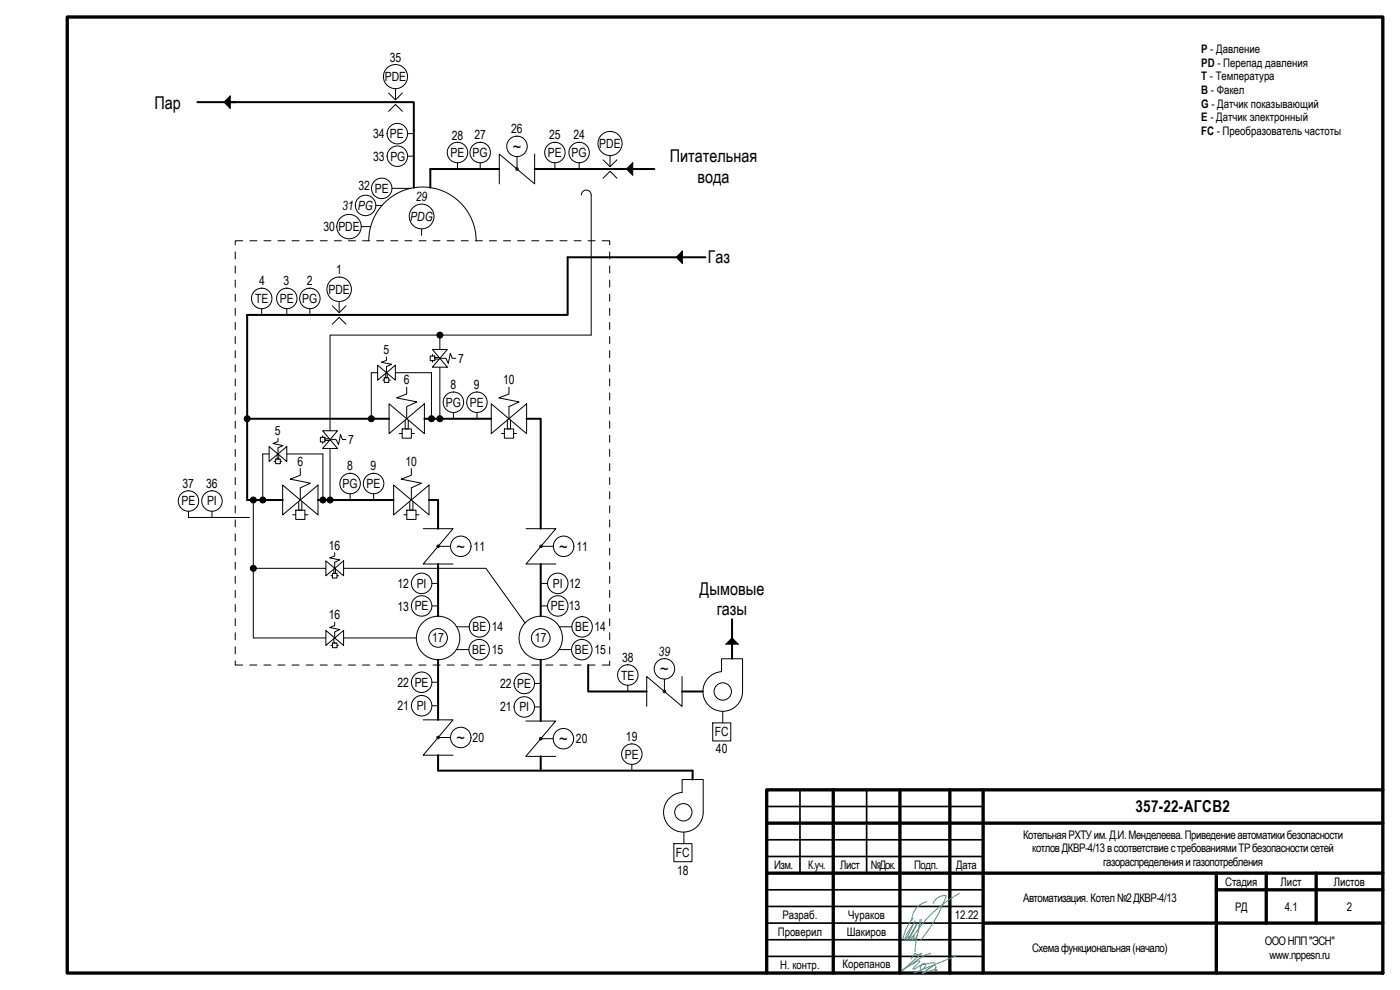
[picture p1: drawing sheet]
<svg xmlns="http://www.w3.org/2000/svg" width="420mm" height="297mm" viewBox="0 0 420 297" stroke-linecap="round" stroke-linejoin="round" font-family="sans-serif">
<g fill="none" stroke="#000" stroke-width="1">
<path d="M20.2 5.1h394.8v286.9h-394.8zM250.1 237v55M270.1 237v55M285.1 237v55M295.1 237v55M415 237h-184.9v55M230.1 247h184.9M230.1 262h184.9M295.1 277h119.9M365 262v30M365 267h50M380 262v15"/>
<path d="M395 262v15"/>
</g>
<path d="M240.1 237v25M260.1 237v25M230.1 242h65M230.1 252h65M230.1 257h65M230.1 267h65M230.1 277h65M230.1 272h65M230.1 287h65M230.1 282h65" fill="none" stroke="#000" stroke-width=".5"/>
<g fill="none" stroke="#3dad99" stroke-width=".3">
<path d="M274 275.5a13 13 0 0 0-3 6.4M274.2 277.2a15 15 0 0 0-2.7 4.8M274.6 276.3l-2.7 5.6M275.6 279.6l-.7 2.9-.3 3M276.1 275.9l-.5 3.7M276.5 275.8l-.9 3.8M278.2 270.6a5.6 5.6 0 0 0-4.5 5.5M280.1 271.1a3.5 3.5 0 0 1 3.9-2.3 42.7 42.7 0 0 1-7.7 13.2M288 268a38.6 38.6 0 0 0-13.8 12.8M271.9 290.3l4-2.1 .1 .4-2 2.2h.3l2.1-1.3-.2 1 .1 .3 .3 .1 .8-.5a.66 .66 0 0 0 .4-1 .66 .66 0 0 0-1.1 0l3.4-.5h.5v.3l-3.7 2.8M272.2 281l.5 .1 .2 .6M272.9 281.9l2.3-4.7-2.8 4.8"/>
<path d="M273.6 281.6l-.2 .4M274 280.8a.64 .64 0 0 1 .2 .7 .64 .64 0 0 1-.6 .4zM274.1 281.6l-.7 .4M274.3 281l-.1 1.1M275.3 280.4l-.7 1.7M277 292l3.2-2.3a.46 .46 0 0 1 .5 0 .46 .46 0 0 1 .2 .6l-.3 .6 .3 .4a.26 .26 0 0 0 .3-.3 .26 .26 0 0 0-.4-.2l-4 1.2M279.3 286.2l-1.9 .5-6.5 4.4 5.7-5.1a1.59 1.59 0 0 1-2 .1l-1.2 1.6M287 286.8l-12.8 5.2"/>
</g>
<g fill="none" stroke="#000" stroke-width=".6">
<path d="M59.2 30.6h11.6M69.1 30.6h55.1v25.7M149.8 50.7h-20.7v5.6M160.5 50.7h35.9M202.9 77.2h-32.5v17.3h-96.2v55.5h10.6M204.8 77.2h6.9M75.1 125.6h41.7M127.4 125.6h20M158 125.6h4.3v33M95.4 150h22.7M128.7 150h2.8v8.6M131.5 169.2v15.7"/>
<path d="M162.3 169.2v15.7M131.5 197.9v18.1M162.3 197.9v18.4M176.5 199.5v8h17.6M219.7 185.8v11.9M204.7 207.5h6.3M131.5 226.6v4.6h76.4v2.7M162.3 226.9v4.3"/>
</g>
<g fill="#000">
<path d="M67.2 30.6l1.9-1.8v3.7zM188 50.7l1.9-1.9v3.8zM204.8 75.3v3.8l-1.9-1.9zM219.7 191.4l1.9 1.9h-3.8z"/>
<circle cx="132" cy="100.5" r=".89"/>
<circle cx="74.2" cy="125.6" r=".9"/>
<circle cx="111.4" cy="125.6" r=".9"/>
<circle cx="129.5" cy="125.6" r=".9"/>
<circle cx="132" cy="125.6" r=".9"/>
<circle cx="76" cy="150" r=".89"/>
<circle cx="78.9" cy="150" r=".9"/>
<circle cx="96.9" cy="150" r=".9"/>
<circle cx="99.1" cy="150" r=".9"/>
<circle cx="76" cy="170.5" r=".89"/>
</g>
<g fill="none" stroke="#000" stroke-width=".3">
<path d="M69.1 28.8v3.7l-1.9-1.9zM116.6 27.9l2.1 2.1 2.1-2.1M116.6 33.4l2.1-2.1 2.1 2.1M118.7 26.6v3.1M117.6 56.5h5.7M122.3 46.9h1.9M122.3 40.1h1.9M137.3 48.8v1.9M144.1 48.8v1.9M155.2 47v3.7M160.5 46.2v9l-10.7-9v9M166.5 48.8v1.9"/>
<path d="M173.8 48.8v1.9M174.5 58.5a1.47 1.47 0 0 1 1.5-1.5 1.47 1.47 0 0 1 1.4 1.5v42h-78.4v28.7M181 48l2.1 2 2.1-2M181 53.5l2.1-2.1 2.1 2.1M183.1 46.7v3M188 50.7l1.9-1.9v3.8zM70.6 75.6v2.1M70.6 79.8v2.1M72.8 72.2h-2.2v1.3M75 72.2h2.1M79.2 72.2h2.1M83.4 72.2h2.1"/>
<path d="M87.6 72.2h2.2M91.9 72.2h2.1M96.1 72.2h2.1M100.3 72.2h2.2M104.6 72.2h2.1M106.6 61.6a3.1 3.1 0 0 1 4.5-2.7 3.1 3.1 0 0 1 .5 5.1 3.1 3.1 0 0 1-4.9-1.7l-.1-.7M108.4 68h2.8M108.8 72.2h2.1M110.7 72.2a16.1 16.1 0 0 1 16.1-16.1 16.1 16.1 0 0 1 16.1 16.1M112.8 61.6h1.8M113 72.2h2.2M117.3 72.2h2.1"/>
<path d="M121.5 72.2h2.1M125.7 72.2h2.2M126.5 68.7v1.9M130 72.2h2.1M134.2 72.2h2.1M138.4 72.2h2.1M142.7 72.2h2.1M146.9 72.2h2.1M151.1 72.2h2.1M155.4 72.2h2.1M159.6 72.2h2.1M163.8 72.2h2.1"/>
<path d="M168.1 72.2h2.1M172.3 72.2h2.1M176.5 72.2h2.1M180.7 72.2h2.3v1.3M183 75.6v2.1M183 79.8v2.1M204.8 75.3v3.8l-1.9-1.9zM70.6 84.1v2.1M70.6 88.3v2.1M70.6 92.5v2.1M70.6 96.8v2.1M78.5 92.6v1.9"/>
<path d="M86.1 92.6v1.9M93 92.6v1.9M99.7 91.8l2.1 2 2.1-2M99.7 97.3l2.1-2.1 2.1 2.1M101.8 90.5v3M183 84.1v2.1M183 88.3v2.1M183 92.5v2.1M183 96.8v2.1M70.6 101v2.1M70.6 105.2v2.1M70.6 109.5v2.1"/>
<path d="M70.6 113.7v2.1M70.6 117.9v2.1M113.3 109.6v4.5l5.3-4.5v4.5zM113.3 111.8h-1.9v12.9M114.9 114h.4M115.3 113.3h1.4v1.4h-1.4zM115.7 112v1.3h.5v-1.3M116 107.1v1l-1.5 .6 3 .6-1.5 .7v1.8M116.7 114h.4M118.6 111.8h10.9v12.9M122.1 116.2v2l-3.1 1.2 6.1 1.2-3 1.4v3.6M129.1 106.8h1.4v1.4h-1.4z"/>
<path d="M129.8 104.9l4.4 5.3h-4.4l4.4-5.3zM129.8 106.4v.4M129.8 108.2v.5M131.8 107.3h-1.3v.4h1.3M132 101.5v3.4M132 110.2v14.5M132 107.5h1.8l.7 1.5 .6-3 .6 1.5h1M152.7 116.2v2l-3 1.2 6.1 1.2-3.1 1.4v3.6M183 101v2.1M183 105.2v2.1M183 109.5v2.1M183 113.7v2.1"/>
<path d="M183 117.9v2.1M70.6 122.1v2.1M70.6 126.4v2.1M70.6 130.6v2.1M70.6 134.8v2.1M70.6 139.1v2.1M80.8 134v4.5l5.3-4.5v4.5zM80.8 136.2h-1.9v12.9M82.3 138.4h.4M82.7 137.7h1.4v1.4h-1.4zM83.2 136.4v1.3h.5v-1.3M83.4 131.5v1l-1.5 .6 3 .6-1.5 .7v1.8"/>
<path d="M84.1 138.4h.5M86.1 136.2h10.8v12.9M96.1 131.2h1.4v1.4h-1.4zM96.8 129.2l4.5 5.4h-4.5l4.5-5.4zM96.8 130.8v.4M96.8 132.6v.5M98.9 131.7h-1.4v.4h1.4M99 131.9h1.9l.7 1.5 .6-3 .6 1.5h1M99 134.6v14.5M116.8 121.2v8.9l10.6-8.9v8.9zM119.8 130.1h.9M120.7 128.7h2.8v2.8h-2.8z"/>
<path d="M121.6 126v2.7h.9v-2.7M123.5 130.1h.9M136.1 123.8v1.8M143.1 123.8v1.8M147.4 121.2v8.9l10.6-8.9v8.9zM150.5 130.1h.9M151.4 128.7h2.7v2.8h-2.7zM152.3 126v2.7h.9v-2.7M154.1 130.1h.9M183 122.1v2.1M183 126.4v2.1M183 130.6v2.1"/>
<path d="M183 134.8v2.1M183 139.1v2.1M56.6 153.4v1.9h18.3M63.6 153.4v1.9M70.6 143.3v2.1M70.6 147.5v2.1M70.6 151.8v2.1M70.6 156v2.1M76 150.9v40.5h21.8M84.8 145.5v9l10.6-9v9zM87.9 154.5h.9M88.8 153.1h2.7v2.8h-2.7z"/>
<path d="M89.7 150.4v2.7h.9v-2.7M90.1 140.6v2l-3 1.2 6.1 1.2-3.1 1.4v3.6M91.5 154.5h.9M105.1 148.1v1.9M112.1 148.1v1.9M118.1 145.5v9l10.6-9v9zM121.2 154.5h.9M122.1 153.1h2.8v2.8h-2.8zM123 150.4v2.7h.9v-2.7M123.5 140.6v2l-3.1 1.2 6.1 1.2-3 1.4v3.6M124.9 154.5h.8M127 158.6h9l-9 10.6h9"/>
<path d="M157.9 158.6h8.9l-8.9 10.6h8.9M183 143.3v2.1M183 147.5v2.1M183 151.8v2.1M183 156v2.1M70.6 160.2v2.1M70.6 164.4v2.2M70.6 168.7v2.1M70.6 172.9v2.1M70.6 177.1v2.2M76.9 170.5h20.9M97.8 168.3v4.5l5.3-4.5v4.5z"/>
<path d="M99.3 172.7h.5M99.8 172h1.3v1.4h-1.3zM100.2 170.7v1.3h.5v-1.3M100.4 165.8v1l-1.5 .6 3.1 .6-1.6 .7M100.4 168.7v1.8M101.1 172.7h.5M103.1 170.5h42.7l11.8 16.4M129.6 175h1.9M131.5 163.9h3.7M162.3 175h2M162.4 163.9h3.7M183 160.2v2.1"/>
<path d="M183 164.4v2.2M183 168.7v2.1M183 172.9v2.1M183 177.1v2.2M70.6 181.4v2.1M70.6 185.6v2.1M70.6 189.8v2.2M70.6 194.1v2.1M70.6 198.3v1.2h2.2M75 199.5h2.1M79.2 199.5h2.1M83.4 199.5h2.1"/>
<path d="M87.6 199.5h2.2M91.9 199.5h2.1M96.1 199.5h2.1M97.8 189.2v4.5l5.3-4.5v4.5zM99.3 193.6h.5M99.8 192.9h1.3v1.4h-1.3zM100.2 191.6v1.3h.5M100.3 199.5h2.2M100.4 186.7v1l-1.5 .6 3.1 .6-1.6 .7v1.8M101.1 193.6h.5M103.1 191.4h21.9M104.6 199.5h2.1"/>
<path d="M108.8 199.5h2.1M113 199.5h2.2M117.3 199.5h2.1M121.5 199.5h2.1M125.7 199.5h2.2M129.6 181.8h1.9M130 199.5h2.1M134.2 199.5h2.1M137 194.9h3.7M137.1 188.1h3.7M138.4 199.5h2.1M142.7 199.5h2.1"/>
<path d="M146.9 199.5h2.1M151.1 199.5h2.1M155.4 199.5h2.1M159.6 199.5h2.1M162.3 181.8h2M163.8 199.5h2.1M167.8 194.9h3.7M167.9 188.1h3.7M168.1 199.5h2.1M172.3 199.5h2.1M176.5 199.5h2.1M183 198.3v1.2h-2.3"/>
<path d="M183 181.4v2.1M183 185.6v2.1M183 189.8v2.2M183 194.1v2.1M216.5 197.7h6.4v9.8a6 6 0 0 1-5.9 5.9 6 6 0 0 1-6-5.7 6 6 0 0 1 5.5-6.2zM219.7 191.4l1.9 1.9h-3.8zM127 216h9l-9 10.6h9M129.6 204.7h1.9M129.6 211.8h1.9M157.8 216.3h9l-9 10.6h9M160.4 205.1h1.9M160.4 212.1h1.9"/>
<path d="M188.4 205.6v1.9M199.4 203.8v3.7M204.7 203v8.9l-10.6-8.9v8.9M213.9 216.9h5.4v5.4h-5.4zM216.9 213.4v3.5M131.5 221.3h3.7M141.4 221.3a3.1 3.1 0 0 0-4.4-2.8 3.1 3.1 0 0 0-.7 5.1 3.1 3.1 0 0 0 5-1.6l.1-.7M162.3 221.6h3.7M189.6 229.3v1.9M189.6 223.2a3.1 3.1 0 0 0-2.7 4.4 3.1 3.1 0 0 0 5.1 .6 3.1 3.1 0 0 0-1.7-4.9l-.7-.1M204.7 233.9h6.3v9.8a6 6 0 0 1-5.8 6 6 6 0 0 1-6.1-5.7 6 6 0 0 1 5.6-6.2zM202.2 253.1h5.5v5.5h-5.5z"/>
<path d="M205.2 249.7v3.4"/>
<circle cx="118.7" cy="23" r="3.6"/>
<circle cx="114.6" cy="56.5" r="3.1"/>
<circle cx="119.2" cy="40.1" r="3.1"/>
<circle cx="119.2" cy="46.9" r="3.1"/>
<circle cx="137.3" cy="45.8" r="3.1"/>
<circle cx="144.1" cy="45.8" r="3.1"/>
<circle cx="155.1" cy="50.7" r=".37"/>
<circle cx="155.2" cy="43.9" r="3.1"/>
<circle cx="166.5" cy="45.8" r="3.1"/>
<circle cx="173.8" cy="45.8" r="3.1"/>
<circle cx="183.1" cy="43.1" r="3.6"/>
<circle cx="104.7" cy="68" r="3.7"/>
<circle cx="126.5" cy="65" r="3.7"/>
<circle cx="78.5" cy="89.5" r="3.1"/>
<circle cx="86.1" cy="89.5" r="3.1"/>
<circle cx="93" cy="89.5" r="3.1"/>
<circle cx="101.8" cy="86.8" r="3.7"/>
<circle cx="132" cy="100.6" r=".9"/>
<circle cx="74.2" cy="125.6" r=".9"/>
<circle cx="111.4" cy="125.6" r=".9"/>
<circle cx="129.5" cy="125.6" r=".9"/>
<circle cx="132" cy="125.6" r=".9"/>
<circle cx="136.1" cy="120.7" r="3.1"/>
<circle cx="143.1" cy="120.7" r="3.1"/>
<circle cx="56.6" cy="150.3" r="3.1"/>
<circle cx="63.6" cy="150.3" r="3.1"/>
<circle cx="76" cy="150" r=".9"/>
<circle cx="78.9" cy="150" r=".9"/>
<circle cx="96.9" cy="150" r=".9"/>
<circle cx="99.1" cy="150" r=".9"/>
<circle cx="105.1" cy="145.1" r="3.1"/>
<circle cx="112.1" cy="145.1" r="3.1"/>
<circle cx="76" cy="170.5" r=".9"/>
<circle cx="126.5" cy="175" r="3.1"/>
<circle cx="131.5" cy="163.9" r=".38"/>
<circle cx="138.3" cy="163.9" r="3.1"/>
<circle cx="162.4" cy="163.9" r=".38"/>
<circle cx="167.4" cy="175" r="3.1"/>
<circle cx="169.2" cy="163.9" r="3.1"/>
<circle cx="126.5" cy="181.8" r="3.1"/>
<circle cx="131.5" cy="191.4" r="2.79"/>
<circle cx="131.5" cy="191.4" r="6.5"/>
<circle cx="143.8" cy="194.9" r="3.1"/>
<circle cx="143.9" cy="188.1" r="3.1"/>
<circle cx="162.3" cy="191.4" r="6.5"/>
<circle cx="162.3" cy="191.4" r="2.8"/>
<circle cx="167.4" cy="181.8" r="3.1"/>
<circle cx="174.6" cy="194.9" r="3.1"/>
<circle cx="174.7" cy="188.1" r="3.1"/>
<circle cx="126.5" cy="204.7" r="3.1"/>
<circle cx="126.5" cy="211.8" r="3.1"/>
<circle cx="157.3" cy="212.1" r="3.1"/>
<circle cx="157.3" cy="205.1" r="3.1"/>
<circle cx="188.4" cy="202.5" r="3.1"/>
<circle cx="199.4" cy="207.5" r=".38"/>
<circle cx="199.4" cy="200.7" r="3.1"/>
<circle cx="216.9" cy="207.5" r="2.6"/>
<circle cx="131.5" cy="221.3" r=".38"/>
<circle cx="162.3" cy="221.6" r=".38"/>
<circle cx="169.1" cy="221.6" r="3.1"/>
<circle cx="205.1" cy="243.7" r="2.6"/>
</g>
<g font-size="5.3">
<text x="46.4" y="32.6">Пар</text>
<text x="153.9" y="45.8">~</text>
<text x="201" y="48.7">Питательная</text>
<text x="209.3" y="54.8">вода</text>
<text x="212.4" y="79.1">Газ</text>
<text x="137" y="165.8">~</text>
<text x="167.9" y="165.8">~</text>
<text x="210" y="178.4">Дымовые</text>
<text x="215.1" y="184.6">газы</text>
<text x="198.1" y="202.5">~</text>
<text x="137" y="223.1">~</text>
<text x="167.8" y="223.5">~</text>
</g>
<text font-size="4.9" x="340.8" y="243.7">357-22-АГСВ2</text>
<g font-size="3.8">
<text x="117" y="18.5">35</text>
<text x="115.5" y="24.3">PDE</text>
<text x="112" y="41.4">34 PE</text>
<text x="135.6" y="42">28</text>
<text x="142.4" y="41.8">27</text>
<text x="153.4" y="40">26</text>
<text x="164.8" y="41.8">25</text>
<text x="172.1" y="41.8">24</text>
<text x="135.2" y="47.1">PE PG</text>
<text x="164.4" y="47.1">PE</text>
<text x="171.5" y="47.1">PG</text>
<text x="179.9" y="44.4">PDE</text>
<text x="112" y="48.4">33 PG</text>
<text x="107.6" y="57.1">32 PE</text>
<text x="102.7" y="63">31 PG</text>
<text x="124.8" y="60.3">29</text>
<text x="97.1" y="69.3">30 PDE</text>
<text x="123.1" y="66.3">PDG</text>
<text x="100.9" y="82.2">1</text>
<text x="77.7" y="85.6">4</text>
<text x="85" y="85.6">3</text>
<text x="92.1" y="85.6">2</text>
<text x="98.6" y="88.1">PDE</text>
<text x="76.5" y="90.9">TE</text>
<text x="84" y="90.9">PE PG</text>
<text x="115.1" y="106.2">5</text>
<text x="137.5" y="108.9">7</text>
<text x="121.2" y="115.3">6</text>
<text x="135.2" y="116.7">8</text>
<text x="142.3" y="116.7">9</text>
<text x="151" y="115.3">10</text>
<text x="133.8" y="122">PG</text>
<text x="141" y="122">PE</text>
<text x="82.5" y="130.6">5</text>
<text x="104.5" y="133.2">7</text>
<text x="89.2" y="139.7">6</text>
<text x="104.2" y="141.1">8</text>
<text x="111.2" y="141.1">9</text>
<text x="121.7" y="139.7">10</text>
<text x="54.7" y="146.4">37</text>
<text x="61.9" y="146.4">36</text>
<text x="102.8" y="146.4">PG</text>
<text x="110" y="146.4">PE</text>
<text x="54.5" y="151.7">PE</text>
<text x="62.1" y="151.7">PI</text>
<text x="98.7" y="164.9">16</text>
<text x="142.1" y="165.2">11</text>
<text x="173" y="165.2">11</text>
<text x="119.3" y="176.4">12 PI</text>
<text x="165.9" y="176.4">PI 12</text>
<text x="98.7" y="185.8">16</text>
<text x="119.3" y="183.4">13 PE</text>
<text x="165.3" y="183.2">PE 13</text>
<text x="141.8" y="189.4">BE 14</text>
<text x="172.6" y="189.4">BE 14</text>
<text x="129.7" y="192.7">17</text>
<text x="141.7" y="196.3">BE 15</text>
<text x="160.5" y="192.7">17</text>
<text x="172.5" y="196.3">BE 15</text>
<text x="197.7" y="196.7">39</text>
<text x="186.4" y="203.9">TE</text>
<text x="186.7" y="198.6">38</text>
<text x="119.3" y="206">22 PE</text>
<text x="150.1" y="206.4">22 PE</text>
<text x="119.3" y="213.1">21 PI</text>
<text x="150.1" y="213.4">21 PI</text>
<text x="214.5" y="220.9">FC</text>
<text x="141.8" y="222.6">20</text>
<text x="172.8" y="223">20</text>
<text x="187.5" y="227.6">PE</text>
<text x="187.9" y="222.3">19</text>
<text x="214.9" y="225.9">40</text>
<text x="202.9" y="257.2">FC</text>
<text x="203.2" y="262.6">18</text>
</g>
<g font-size="3.5">
<text x="360.5" y="15.9">P - Давление</text>
<text x="360.5" y="20">PD - Перепад давления</text>
<text x="360.5" y="24.1">T - Температура</text>
<text x="360.5" y="28.2">B - Факел</text>
<text x="360.5" y="32.3">G - Датчик показывающий</text>
<text x="360.5" y="36.4">E - Датчик электронный</text>
<text x="360.5" y="40.6">FC - Преобразователь частоты</text>
<text x="307.1" y="251.6">КотельнаяРХТУим.Д.И.Менделеева.Приведениеавтоматикибезопасности</text>
<text x="309.8" y="255.7">котловДКВР-4/13всоответствиестребованиямиТРбезопасностисетей</text>
<text x="232.4" y="260.7">Изм.</text>
<text x="242.6" y="260.7">К.уч.</text>
<text x="252.2" y="260.7">Лист</text>
<text x="261.4" y="260.7">№Док.</text>
<text x="274.4" y="260.7">Подп.</text>
<text x="287" y="260.7">Дата</text>
<text x="331.1" y="259.8">газораспределенияигазопотребления</text>
<text x="367.7" y="265.7">Стадия</text>
<text x="384.3" y="265.7">Лист</text>
<text x="400.3" y="265.7">Листов</text>
<text x="234.8" y="275.8">Разраб.</text>
<text x="254.6" y="275.7">Чураков</text>
<text x="286.5" y="275.8">12.22</text>
<text x="307" y="270.7">Автоматизация. Котел№2ДКВР-4/13</text>
<text x="370.7" y="273.2">РД</text>
<text x="385.6" y="273.2">4.1</text>
<text x="404.2" y="273.2">2</text>
<text x="233.4" y="280.7">Проверил</text>
<text x="254.1" y="280.7">Шакиров</text>
<text x="309.7" y="285.7">Схемафункциональная(начало)</text>
<text x="379.5" y="283.6">ОООНПП&quot;ЭСН&quot;</text>
<text x="380.9" y="287.8">www.nppesn.ru</text>
<text x="234.1" y="290.6">Н. контр.</text>
<text x="252.9" y="290.6">Корепанов</text>
</g>
</svg>
